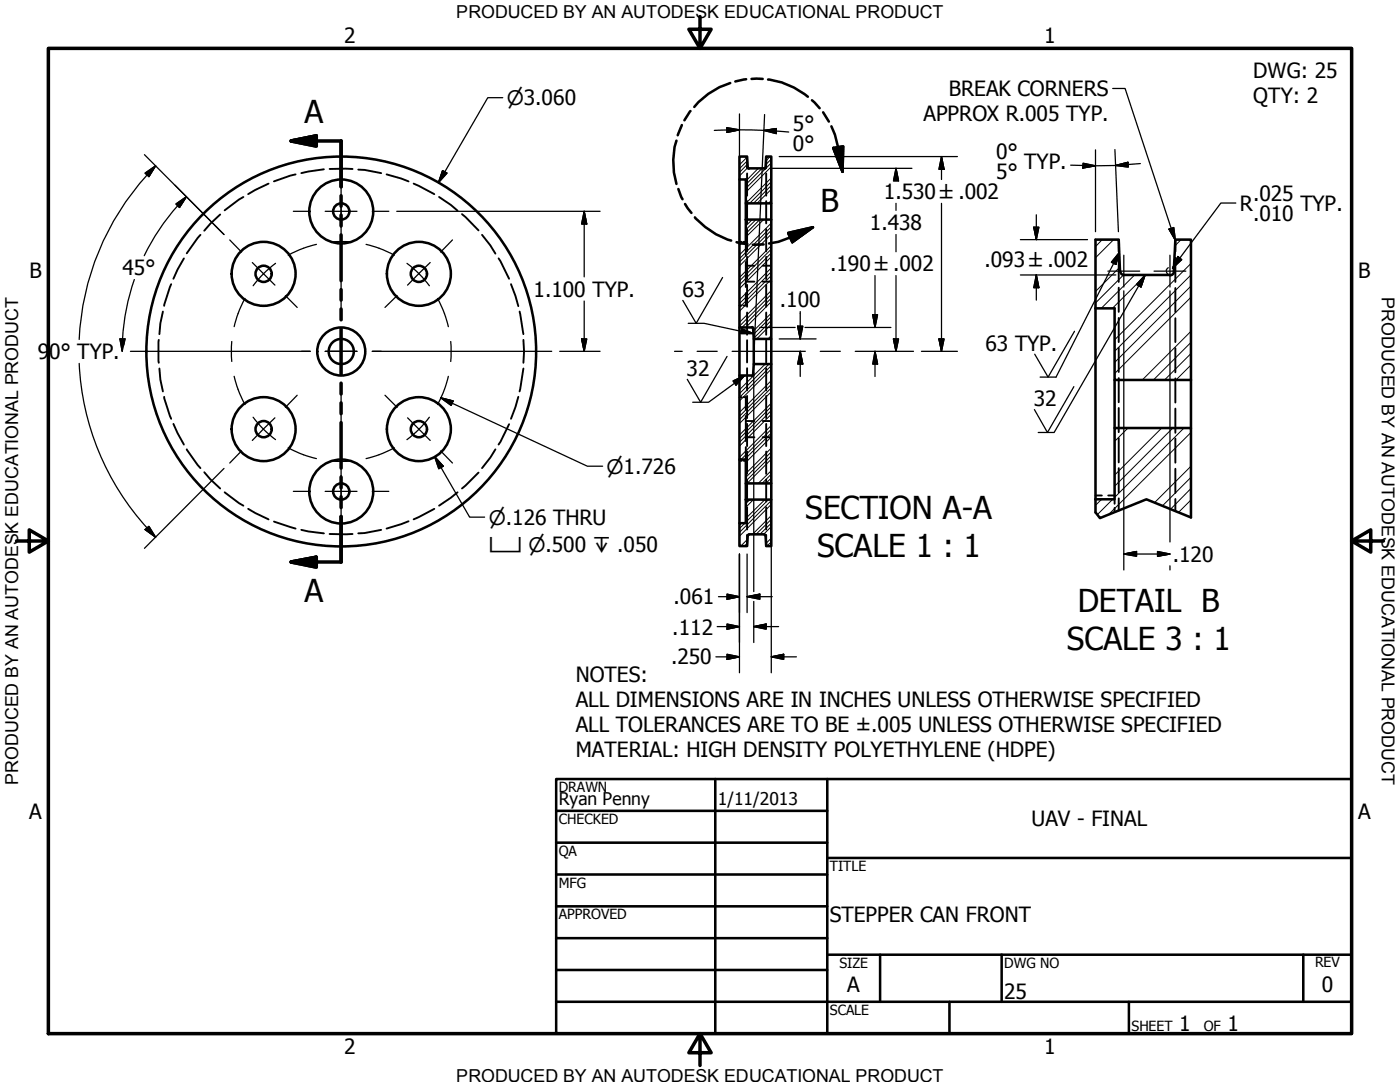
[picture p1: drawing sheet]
<svg xmlns="http://www.w3.org/2000/svg" width="279mm" height="216mm" viewBox="0 0 279 216" stroke-linecap="round" stroke-linejoin="round" font-family="sans-serif">
<!-- layer: Visible (ANSI) -->
<g fill="none" stroke="#000" stroke-width=".51">
<path d="M147.6 35.8v12.7M149.2 33.4l.2 .3M149.2 33.4l-.1-2.2h-1.5v4.6h1.2v4.8h5.1v-9.4h-1l-.1 2.2M149.5 33.6h3M152.8 33.4l-.2 .3M148.8 43.8v4.7h-1.2v16.8h2.5M148.8 43.8h5.1v23.8h-3.5l-.1-2.1M148.8 40.6v3.2M153.9 40.6v3.2M223.5 54.2l-.2-6.4h-4.7v54.4M223.6 54.2a.73 .73 0 0 0 .7 .7M224.3 54.9h9.2"/>
<path d="M234.3 54.2l.3-6.4h3.1v28M234.3 54.2a.79 .79 0 0 1-.8 .7M29.2 70.1a38.9 38.9 0 0 1 57.6-34 38.9 38.9 0 0 1 2.2 66.8 38.9 38.9 0 0 1-59.7-30.1l-.1-2.7M147.6 65.3v9.6M150.1 65.3l.3 .3M150.3 74.7l.1-2.1h3.5v23.9h-5.1v-4.8h-1.2v-16.8h2.5M150.4 74.7l-.3 .3M150.4 67.6v5M153.9 67.6v5M218.6 61.5h3.8v14.3h15.3M222.4 75.8v9.6M237.7 75.8v9.6"/>
<path d="M147.6 91.7v12.7M148.8 99.7v4.7h-1.2v4.6h1.5l.1-2.1 .2-.2M148.8 99.7h5.1v9.3h-1l-.1-2.1-.2-.2M148.8 96.5v3.2M153.9 96.5v3.2M218.6 99.6h3.8v-14.2h15.3v17.9M149.5 106.6h3"/>
<circle cx="52.6" cy="54.6" r="1.62"/>
<circle cx="52.6" cy="54.6" r="6.4"/>
<circle cx="68.1" cy="42.2" r="1.62"/>
<circle cx="68.1" cy="42.2" r="6.4"/>
<circle cx="83.6" cy="54.6" r="1.62"/>
<circle cx="83.6" cy="54.6" r="6.4"/>
<circle cx="68.1" cy="70.1" r="2.51"/>
<circle cx="68.1" cy="70.1" r="4.8"/>
<circle cx="52.6" cy="85.6" r="1.62"/>
<circle cx="52.6" cy="85.6" r="6.4"/>
<circle cx="68.1" cy="98.1" r="1.62"/>
<circle cx="68.1" cy="98.1" r="6.4"/>
<circle cx="83.6" cy="85.6" r="1.62"/>
<circle cx="83.6" cy="85.6" r="6.4"/>
</g>
<!-- layer: Hidden (ANSI) -->
<g fill="none" stroke="#000" stroke-width=".38">
<path d="M48.6 39.3l-.9 .5-2.9 2.2M53.6 36.6l-4.1 2.1M59 34.8l-4.3 1.4M64.6 33.8l-4.5 .7M65.8 33.7h4.6M71.5 33.8l1.3 .1 3.3 .6M77.2 34.8l2.9 .8 1.4 .6M82.5 36.6l4.2 2.1M87.6 39.3l2.4 1.6 1.3 1.1M149.1 31.2v2.3M149.1 34.6v4.5M152.9 31.2v2.3"/>
<path d="M152.9 34.6v4.5M34.2 56.7l-1.4 4.3M36.7 51.6l-1.3 2.2-.8 1.8M40 46.9l-2.7 3.6M43.9 42.8l-1.9 1.8-1.2 1.4M92.2 42.7l3.3 3.3M96.2 46.9l1.7 2.1 1 1.6M99.5 51.6l2.1 4M102 56.7l.9 2.4 .5 2M147.6 48.3h.4M148.4 48.3h.4M148.8 48.5v2.6"/>
<path d="M148.8 52.3v5M148.8 58.5v2.5h-.4M148.8 56.2h1.8M148.8 53h1.8M149.1 40.1v4.5M149.1 45.7v4.5M149.1 51.2v4.5M149.1 56.8v4.4M152.2 56.2h1.7M152.2 53h1.7M152.9 40.1v4.5M152.9 45.7v4.5"/>
<path d="M152.9 51.2v4.5M152.9 56.8v4.4M223.3 47.8v2.4M223.3 51.4v4.9M223.3 57.4v4.8M234.6 47.8v2.4M234.6 51.4v4.9M234.6 57.5v4.8M31.7 67.8v4.6M31.8 73.5l.2 2.3 .5 2.3M32.5 62.2l-.5 2.3-.2 2.2M32.8 79.2l1.4 4.4"/>
<path d="M103.4 79.2l-.5 2-.9 2.4M103.7 62.2l.8 4.5M104.5 73.5l-.8 4.6M104.5 67.8l.1 2.3-.1 2.3M147.6 79.2h.4M147.6 61h.4M148.4 79.2h.4v2.6M149.1 62.4v4.4M149.1 67.9v4.4M149.1 73.5v4.4M149.1 79v4.4M152.9 62.4v4.4"/>
<path d="M152.9 67.9v4.4M152.9 73.5v4.4M152.9 79v4.4M223.3 63.4v4.9M223.3 69.4v4.8M223.3 75.4v4.9M234.6 63.5v4.8M234.6 69.5v4.8M234.6 75.5v4.8M34.6 84.6l2.1 4.1M37.3 89.7l2.7 3.7M40.8 94.2l1.2 1.4 1.9 1.9"/>
<path d="M44.8 98.2l2.9 2.2 .9 .5M91.3 98.2l-3.7 2.7M95.5 94.3l-3.3 3.2M98.9 89.7l-1 1.6-1.7 2.1M101.6 84.6l-2.1 4.1M147.6 91.9h.4M148.4 91.9h.4M148.8 83v5M148.8 89.2v2.5M148.8 87.2h1.8M148.8 84h1.8M149.1 84.6v4.4"/>
<path d="M149.1 90.1v4.5M149.1 95.7v4.4M152.2 87.2h1.7M152.2 84h1.7M152.9 84.6v4.4M152.9 90.1v4.5M152.9 95.7v4.4M218.6 98.9h1.3M221.2 98.9h1.2M222.4 99.6v.9M223.3 81.4v4.8M223.3 87.4v4.9"/>
<path d="M223.3 93.4v4.8M223.3 99.4v2.5M234.6 81.5v4.9M234.6 87.5v4.8M234.6 93.5v4.9M234.6 99.6v2.4M49.5 101.5l4.1 2.1M54.7 104.1l4.3 1.4M60.1 105.7l1.4 .3 3.1 .4M65.8 106.6h4.6M76.1 105.7l-3.3 .7h-1.3M81.5 104l-4.3 1.5"/>
<path d="M86.7 101.5l-4.2 2.1M149.1 101.2v4.5M149.1 106.7v2.3M152.9 101.2v4.5M152.9 106.7v2.3M222.4 101.3v.9"/>
</g>
<!-- layer: Break Line (ANSI) -->
<path d="M218.6 102.2l.9 1.2 9.3-3.8 8.9 3.7" fill="none" stroke="#000" stroke-width=".51"/>
<!-- layer: Section Line (ANSI) -->
<g fill="none" stroke="#000" stroke-width=".7">
<path d="M58.1 28.1l5-1v2zM58.1 28.1h10v9.2M68.1 39.1v2M68.1 42.9v2.2M68.1 46.9v9.1M68.1 57.8v2.1M68.1 61.7v2.1M68.1 65.6v9.1M68.1 76.5v2.1M68.1 80.4v2.1M68.1 84.3v9.1M68.1 95.2v2.1"/>
<path d="M68.1 99.1v2.2M58.1 112.1l5-.9v2zM68.1 103.1v9h-10"/>
</g>
<path d="M58.1 28.1l5-1zM58.1 28.1l5-1v2zM58.1 112.1l5-.9zM58.1 112.1l5-.9v2z" fill="#000" stroke="#000" stroke-width=".7"/>
<!-- layer: Detail Boundary (ANSI) -->
<g fill="none" stroke="#000" stroke-width=".51">
<path d="M145.7 16.6a14.9 14.9 0 0 0-7.1 4.7M148.9 15.8l-2.2 .5M150 15.7h2.2M153.3 15.9a14.8 14.8 0 0 1 7.9 3.4M135 28.1a14.8 14.8 0 0 0 0 8.6M135.4 37.7l.8 2.1M136.1 25l-.8 2M137.8 22.2l-1.2 1.8M162.1 20l1.5 1.6M164.3 22.4l1.1 1.9M165.9 25.2l.7 1.7 .7 2.5 .8 4.9M166.3 29.5l2-.3-.2 5.1z"/>
<path d="M136.7 40.7l1.3 1.8M138.7 43.4a16.1 16.1 0 0 0 7.2 4.6M147 48.3l2.2 .4M152.4 48.8h-2.2M157.3 46.5l4.9-1.2-4.1 3zM162.2 45.3l-4.5 2.1-2.4 .9-1.8 .3"/>
</g>
<path d="M166.3 29.5l1.8 4.8zM166.3 29.5l2-.3-.2 5.1zM158.1 48.3l4.1-3zM157.3 46.5l4.9-1.2-4.1 3z" fill="#000" stroke="#000" stroke-width=".51"/>
<!-- layer: Border (ANSI) -->
<path d="M9.7 9.7h260v196.5h-260zM139.7 3.3v6.4l-2.2-3.9h4.4l-2.2 3.9M3.3 107.9h6.4l-3.9-2.2v4.5l3.9-2.3M269.7 107.9l3.9 2.3v-4.5l-3.9 2.2h6.4M139.7 206.2l2.2 3.9h-4.4l2.2-3.9v6.4" fill="none" stroke="#000" stroke-width=".7"/>
<!-- layer: Title (ANSI) -->
<g fill="none" stroke="#000" stroke-width=".51">
<path d="M111 155.4h158.7v50.8h-158.7zM142.7 155.4v50.8M165.1 155.4v50.8M111 161.8h54.1M111 168.1h54.1M111 174.5h54.1M165.1 171.2h104.6M111 180.8h54.1M111 187.2h54.1M111 193.5h54.1M111 199.9h158.7M165.1 190.5h104.6"/>
<path d="M175.6 190.5v9.4M189.5 199.9v6.3M199.9 190.5v9.4M225.3 199.9v6.3M260.1 190.5v9.4"/>
</g>
<!-- layer: Hatch (ANSI) -->
<g fill="none" stroke="#000" stroke-width=".2">
<path d="M149.1 31.4l-1.5 1.5M149.2 32.1l-1.6 1.6M149.2 32.8l-1.6 1.6M149.2 33.5l-1.6 1.6M151.3 33.6l-2.5 2.5M152.1 33.6l-3.3 3.2M153.7 31.2l-.9 .9M153.9 35.5l-5.1 5.1M153.9 36.3l-4.3 4.3M153.9 31.8l-1.1 1.1M153.9 37l-3.5 3.6M153.9 32.5l-5.1 5.1"/>
<path d="M153.9 37.8l-2.8 2.8M153.9 33.3l-5.1 5.1M147.6 48.5v.1M150.1 43.8l-1.3 1.3M150.9 43.8l-2.1 2M151.6 43.8l-2.8 2.8M152.4 43.8l-3.6 3.5M153.9 58l-6.3 6.3M153.9 53.5l-6.3 6.3M153.9 49l-6.3 6.4M153.9 44.5l-6.3 6.4M153.9 40l-.5 .6"/>
<path d="M153.9 58.7l-6.3 6.4M153.9 54.2l-6.3 6.4M153.9 49.7l-6.3 6.4M153.9 45.3l-6.3 6.3M153.9 59.5l-5.8 5.8M153.9 55l-6.3 6.3M153.9 50.5l-6.3 6.3M153.9 46l-6.3 6.3M153.9 55.8l-6.3 6.3M153.9 51.2l-6.3 6.4M153.9 46.7l-6.3 6.4M220 47.8l-1.4 1.4"/>
<path d="M222.2 47.8l-3.6 3.6M223.5 53.3l-4.9 4.9M224.2 54.9l-5.6 5.6M226.4 54.9l-6.6 6.6M228.7 54.9l-6.7 6.6M235.7 47.8l-1.2 1.2M237.7 52.6l-15.3 15.2M237.7 54.9l-15.3 15.2M237.7 57.1l-15.3 15.2M237.7 59.3l-15.3 15.2M148.1 74.9l-.5 .7M150.4 72.6v.1"/>
<path d="M152.7 72.6l-5.1 5.2M153.5 72.6l-5.9 5.9M153.9 75.9l-6.3 6.4M153.9 76.7l-6.3 6.4M153.9 77.4l-6.3 6.4M153.9 73l-6.3 6.3M153.9 78.2l-6.3 6.3M153.9 73.7l-6.3 6.3M153.9 66.9l-.6 .7M153.9 62.5l-3.5 3.5M153.9 63.2l-3.5 3.5M153.9 63.9l-3.5 3.6"/>
<path d="M153.9 64.7l-2.9 2.9M153.9 60.2l-5.1 5.1M237.7 70.5l-5.3 5.3M237.7 72.8l-3 3M237.7 66.1l-9.7 9.7M237.7 68.3l-7.5 7.5M148.8 99.7h.1M149.7 99.7l-.9 .8M150.4 99.7l-1.6 1.5M152.7 99.7l-3.9 3.7M153.4 99.7l-4.6 4.5M153.9 99.9l-6.3 6.3"/>
<path d="M153.9 96.1l-.3 .4M153.9 93.9l-2.6 2.6M153.9 89.4l-5.1 5.1M153.9 84.9l-6.3 6.3M153.9 80.5l-6.3 6.3M153.9 94.6l-1.8 1.9M153.9 90.2l-5.1 5M153.9 85.7l-6 6M153.9 81.2l-6.3 6.3M153.9 95.4l-1.1 1.1M153.9 90.9l-5.1 5.1M153.9 86.4l-5.3 5.3"/>
<path d="M153.9 81.9l-6.3 6.4M153.9 91.6l-4.8 4.9M153.9 87.2l-5.1 5.1M153.9 82.7l-6.3 6.3M219.8 99.6l-1.2 1.2M222.1 99.6l-3.1 3.1M222.8 85.4l-.4 .4M225.1 85.4l-2.7 2.7M231.8 85.4l-9.4 9.4M234.1 85.4l-11.7 11.6M236.3 85.4l-13.9 13.9M237.7 93l-7.3 7.3"/>
<path d="M237.7 95.2l-5.7 5.7M237.7 97.5l-4.1 4.1M237.7 99.8l-2.5 2.4M237.7 86.3l-16.4 16.3M147.9 104.4l-.3 .3M148.7 104.4l-1.1 1.1M149.2 107.6l-1.4 1.4M149.2 108.4l-.7 .6M153.9 107.4l-1.1 1.1M153.9 102.9l-3.7 3.7M153.9 108.1l-.9 .9M153.9 103.6l-3 3"/>
<path d="M153.9 108.8l-.1 .2M153.9 104.4l-2.3 2.2M153.9 105.1l-1.5 1.5M153.9 100.6l-6.3 6.4"/>
</g>
<!-- layer: Center Mark (ANSI) -->
<g fill="none" stroke="#000" stroke-width=".25">
<path d="M68.1 28.1v35.8M45.8 47.9l2.4 2.4M50.4 52.4l4.5 4.5M57 59l2.3 2.3M58.5 42.2h3.4M64.9 42.2h6.3M74.3 42.2h3.3M79.2 59l-2.4 2.3M85.9 52.4l-4.6 4.5M90.3 47.9l-2.4 2.4M221.1 54.1h6.4M224.3 50.9v6.4"/>
<path d="M230.3 54.1h6.4M233.5 50.9v6.4M26 70.1h35.9M59.3 78.9l-2.3 2.4M64.9 70.1h6.3M68.1 66.9v6.4M68.1 76.3v35.8M74.3 70.1h35.8M76.8 78.9l2.4 2.4M48.2 90l-2.4 2.4M54.9 83.4l-4.5 4.5M58.5 98h3.4"/>
<path d="M64.9 98h6.3M74.3 98h3.3M81.3 83.4l4.6 4.5M87.9 90l2.4 2.4"/>
</g>
<!-- layer: Centerline (ANSI) -->
<g fill="none" stroke="#000" stroke-width=".25">
<path d="M48.9 59.5l-1.2 2.6-1 3.1M55 52.5l-2.4 2.1-2.1 2.4M63.2 48.8l-3.2 .9-2.5 1.2M66.1 48.3h4M73.1 48.8l3.1 .9 2.5 1.2M81.2 52.5l2.4 2.1 2.1 2.4M87.3 59.5l1.2 2.6 1 3.1M46.3 68.1v4M46.7 75.1l1 3.1 1.2 2.5M89.5 75.1l-1 3.1-1.2 2.5M90 68.1v4M134.6 70.1h1.5"/>
<path d="M139.1 70.1h4M146.1 70.1h14.6M163.7 70.1h4M170.7 70.1h11.6M50.5 83.2l2.1 2.4 2.4 2.1M57.5 89.3l2.5 1.2 3.1 1M66.1 92h4M78.7 89.4l-2.5 1.1-3.1 1M85.7 83.3l-2.1 2.4-2.4 2"/>
</g>
<!-- layer: Dimension (ANSI) -->
<g fill="none" stroke="#000" stroke-width=".25">
<path d="M100.3 19.5h-3l-9.8 16.9M28.8 30.9l15.9 15.9M29 34.5l2.1-1.4-1.4 2.1zM31.1 33.1a52.7 52.7 0 0 0-15.3 34.6M37.2 39.2l-1.7 1.8M88.3 34l.9 .5-1.7 1.9zM145 25.5l2.6 .4-2.5 .5zM145.1 25.9l-2.5 .1M145.1 25.9h2.5M147.6 25.9l4.8 .1M147.6 22.7v41.1M152.5 26l2.4-.3v1z"/>
<path d="M152.5 26l4.9 .3M152.6 22.9l-2.1 47.1M154.1 33.6h27.9M155.5 31.2h35.6M178.8 35.8v-2.2l.5 2.2M178.8 33.6l-.4 2.2M187.9 31.2l.5 2.6h-1zM187.9 31.2v4.6M216.2 32.6l2.4 .5-2.5 .4zM218.6 29.9v16.3M222.5 29.8l.7 16.4M222.6 33l2.5-.6 .1 .9z"/>
<path d="M227.6 32.6l-5 .4h-8.9M26.8 55.8a43.7 43.7 0 0 0-2.3 11.8M35.1 40.7l2.1-1.5-1.4 2.2zM35.5 41a43.7 43.7 0 0 0-6.7 10M79.2 42.2h40.6M116.6 42.2l.5 2.5h-1zM116.6 42.2v13M174.6 55v10.3M178.8 40.6v1.4M178.8 46.8v3.4M178.8 55v15.1M187.9 40.6v29.5"/>
<path d="M203.6 47.8h13.4M203.6 54.9h19.1M206.3 45.3h1l-.5 2.5zM206.8 54.9l.5 2.5h-1zM206.8 42.9v4.9M206.8 54.9v5M224.3 58v55.7M232.8 54.2a.73 .73 0 0 0 .6 .7M233.2 53.4l-.5 .6M233.5 58v50.1M233.8 54.9h-.2M235.1 51.2l.7 .6-1.8 1.7z"/>
<path d="M246.6 40.5h-3l-9.6 13M15.8 72.5a52.7 52.7 0 0 0 15.3 34.7M24 67.8l-.1-.2h1.1l-.3 1.2M24.4 67.6v.2M87.9 79.4l2.5 .6-.4 .9zM87.9 79.4l29.3 13.6h3.1M111.7 70.1h8.1M116.1 67.6h1l-.5 2.5zM116.6 60.1v10M150.4 74.2v43.8M150.5 70.2v.9M151.6 65.3h7.1"/>
<path d="M153.9 74.2v60M155.5 67.6h7.4M159.2 65.1h1l-.5 2.5zM159.7 70.1l.5 2.5h-1zM159.7 62.2v5.4M159.7 70.1v5M160.7 65.3h17.1M174.2 62.8h.9l-.5 2.5zM174.6 70.1l.5 2.5h-.9zM174.6 70.1v5M178.3 67.6h1l-.5 2.5zM183.9 70.1h7.2"/>
<path d="M187.4 67.6h1l-.5 2.5zM44.7 93.5l-15.9 15.9M29 105.7l.7-.7 1.4 2.2zM143.4 119.1h4.2M145.1 118.6l2.5 .5-2.5 .5zM147.6 110.6v23.6M149.1 119.1l2.5-.5v1zM149.1 119.1h5M149.1 110.6v11.6M224.3 110.6l2.5-.6v1zM224.3 110.6h9.2M231 110l2.5 .6-2.5 .4z"/>
<path d="M233.5 112.9v.8M142.9 131.1h4.7M143.1 125h4.5M145.1 124.5l2.5 .5-2.5 .5zM145.1 130.6l2.5 .5-2.5 .5zM150.4 125l2.5-.5v1zM150.4 125h5M150.4 120v8.2M153.9 131.1l2.5-.5v1zM153.9 131.1h5"/>
</g>
<g fill="#000" stroke="#000" stroke-width=".25">
<path d="M31.1 33.1l-1.4 2.1zM29 34.5l2.1-1.4-1.4 2.1zM88.3 34l-.8 2.4zM88.3 34l.9 .5-1.7 1.9zM145.1 26.4l2.5-.5zM145 25.5l2.6 .4-2.5 .5zM152.5 26l2.4-.3zM152.5 26l2.4-.3v1zM178.8 33.6l.5 2.5zM178.8 33.6l.5 2.5h-1zM187.9 31.2l.5 2.6zM187.9 31.2l.5 2.6h-1z"/>
<path d="M216.1 33.5l2.5-.4zM216.2 32.6l2.4 .5-2.5 .4zM222.6 33l2.5-.6zM222.6 33l2.5-.6 .1 .9zM37.2 39.2l-1.4 2.2zM35.1 40.7l2.1-1.5-1.4 2.2zM116.6 42.2l.5 2.5zM116.6 42.2l.5 2.5h-1zM206.3 45.3l.5 2.5zM206.3 45.3h1l-.5 2.5zM206.8 54.9l.5 2.5zM206.8 54.9l.5 2.5h-1z"/>
<path d="M235.1 51.2l-1.1 2.3zM235.1 51.2l.7 .6-1.8 1.7zM23.9 67.6l.5 2.5zM23.9 67.6h1.1l-.6 2.5zM116.1 67.6l.5 2.5zM116.1 67.6h1l-.5 2.5zM159.2 65.1l.5 2.5zM159.2 65.1h1l-.5 2.5zM159.7 70.1l.5 2.5zM159.7 70.1l.5 2.5h-1zM174.2 62.8l.4 2.5zM174.2 62.8h.9l-.5 2.5z"/>
<path d="M174.6 70.1l.5 2.5zM174.6 70.1l.5 2.5h-.9zM178.3 67.6l.5 2.5zM178.3 67.6h1l-.5 2.5zM187.4 67.6l.5 2.5zM187.4 67.6h1l-.5 2.5zM87.9 79.4l2.5 .6zM87.9 79.4l2.5 .6-.4 .9zM29 105.7l2.1 1.5zM29 105.7l.7-.7 1.4 2.2zM145.1 119.6l2.5-.5zM145.1 118.6l2.5 .5-2.5 .5z"/>
<path d="M149.1 119.1l2.5-.5zM149.1 119.1l2.5-.5v1zM224.3 110.6l2.5-.6zM224.3 110.6l2.5-.6v1zM231 111l2.5-.4zM231 110l2.5 .6-2.5 .4zM145.1 125.5l2.5-.5zM145.1 124.5l2.5 .5-2.5 .5zM145.1 131.6l2.5-.5zM145.1 130.6l2.5 .5-2.5 .5zM150.4 125l2.5-.5zM150.4 125l2.5-.5v1z"/>
<path d="M153.9 131.1l2.5-.5zM153.9 131.1l2.5-.5v1z"/>
</g>
<!-- layer: Symbol (ANSI) -->
<g fill="none" stroke="#000" stroke-width=".25">
<path d="M222.1 17.7h2.4l10.1 30.2M144.2 55.4l-5.3 9.1-2.6-4.6M221.4 54.2l-10.6 21h-3.2M223.4 50.4l-.7 2.4-.9-.5zM223.4 50.4l-1.9 3.6M228.5 54.9l-.8 2.4-.9-.5zM228.5 54.9l-18.1 31.4h-3.2M233.3 45.7l1-.3 .3 2.5zM137.4 64.5h3.1l9.9 2M145.1 71.1l-5.3 9.2-2.6-4.6M146.3 76l2.3-1.1-1.7 1.9zM148 65.6l2.4 .9h-2.6z"/>
<path d="M148.6 74.9l-7.2 5.4h-3.2M214.3 77.2l-5.3 9.1-2.6-4.6M214.4 66.1l-5.2 9.1-2.7-4.5M86.7 91.1l1.8 1.9-.9 .5zM86.7 91.1l7 12.1h3"/>
</g>
<path d="M223.4 50.4l-.7 2.4zM223.4 50.4l-.7 2.4-.9-.5zM228.5 54.9l-.8 2.4zM228.5 54.9l-.8 2.4-.9-.5zM233.3 45.7l1.3 2.2zM233.3 45.7l1-.3 .3 2.5zM148.6 74.9l-1.7 1.9zM146.3 76l2.3-1.1-1.7 1.9zM147.8 66.5h2.6zM148 65.6l2.4 .9h-2.6zM86.7 91.1l1.8 1.9zM86.7 91.1l1.8 1.9-.9 .5z" fill="#000" stroke="#000" stroke-width=".25"/>
<g font-size="6.3">
<text x="60.8" y="24.6">A</text>
<text x="163.8" y="42.3">B</text>
<text x="160.7" y="103.6">SECTION A-A</text>
<text x="163.1" y="111.1">SCALE 1 : 1</text>
<text x="60.8" y="120.2">A</text>
<text x="215.1" y="122.2">DETAIL B</text>
<text x="212.9" y="129.7">SCALE 3 : 1</text>
</g>
<g font-size="4.2">
<text x="68.7" y="8.6">2</text>
<text x="208.4" y="8.6">1</text>
<text x="250.1" y="15.6">DWG: 25</text>
<text x="189.4" y="19.2">BREAK CORNERS</text>
<text x="250.1" y="20.6">QTY: 2</text>
<text x="158.2" y="26.2">5°</text>
<text x="184.3" y="24.2">APPROX R.005 TYP.</text>
<text x="158.2" y="30.1">0°</text>
<text x="198.8" y="31.8">0°</text>
<text x="198.8" y="35.7">5°</text>
<text x="204.4" y="33.7">TYP.</text>
<text x="176.4" y="39.8">1.530 ±.002</text>
<text x="250.1" y="40.1">.025</text>
<text x="173.6" y="45.9">1.438</text>
<text x="247.5" y="42">R</text>
<text x="250.1" y="44">.010</text>
<text x="259.5" y="42">TYP.</text>
<text x="196.5" y="53.2">.093 ±.002</text>
<text x="5.9" y="55.5">B</text>
<text x="24.4" y="54.9">45°</text>
<text x="106.5" y="59.2">1.100 TYP.</text>
<text x="136.2" y="59.3">63</text>
<text x="165.7" y="54.1">.190 ±.002</text>
<text x="271.1" y="55.5">B</text>
<text x="155.6" y="61.3">.100</text>
<text x="7.6" y="71.6">9</text>
<text x="9.8" y="71.6">0° TYP.</text>
<text x="196.7" y="70">63 TYP.</text>
<text x="137" y="75.1">32</text>
<text x="206.3" y="81.1">32</text>
<text x="234.1" y="112.1">.120</text>
<text x="134.4" y="120.6">.061</text>
<text x="134.2" y="126.6">.112</text>
<text x="114.9" y="136">NOTES:</text>
<text x="133.9" y="132.6">.250</text>
<text x="114.9" y="141">ALL DIMENSIONS ARE IN INCHES UNLESS OTHERWISE SPECIFIED</text>
<text x="114.9" y="146">ALL TOLERANCES ARE TO BE ±.005 UNLESS OTHERWISE SPECIFIED</text>
<text x="114.9" y="151.1">MATERIAL: HIGH DENSITY POLYETHYLENE (HDPE)</text>
<text x="5.8" y="163.4">A</text>
<text x="205.9" y="164.8">UAV - FINAL</text>
<text x="271" y="163.4">A</text>
<text x="165.6" y="183.9">STEPPER CAN FRONT</text>
<text x="169.1" y="198">A</text>
<text x="263.8" y="198">0</text>
<text x="200.4" y="199.3">25</text>
<text x="235.3" y="205.7">1</text>
<text x="245" y="205.7">1</text>
<text x="68.7" y="210.3">2</text>
<text x="208.4" y="210.3">1</text>
</g>
<g font-size="4">
<text x="101.2" y="21">⌀3.060</text>
<text x="121" y="94.5">⌀1.726</text>
<text x="97.5" y="104.7">⌀.126 THRU</text>
<text x="97.5" y="110">⌴ ⌀.500 ↧ .050</text>
</g>
<g font-size="3.6">
<text x="91.1" y="3.6">PRODUCED BY AN AUTODESK EDUCATIONAL PRODUCT</text>
<text x="275.8" y="59.3" transform="rotate(90 275.8 59.3)">PRODUCED BY AN AUTODESK EDUCATIONAL PRODUCT</text>
<text x="3.6" y="156.6" transform="rotate(-90 3.6 156.6)">PRODUCED BY AN AUTODESK EDUCATIONAL PRODUCT</text>
<text x="91.1" y="215.9">PRODUCED BY AN AUTODESK EDUCATIONAL PRODUCT</text>
</g>
<g font-size="3.5">
<text x="111.5" y="160.6">Ryan Penny</text>
<text x="143.3" y="160.7">1/11/2013</text>
</g>
<g font-size="2.8">
<text x="111.5" y="158">DRAWN</text>
<text x="111.5" y="164.4">CHECKED</text>
<text x="111.5" y="170.8">QA</text>
<text x="165.6" y="173.7">TITLE</text>
<text x="111.5" y="177.1">MFG</text>
<text x="111.5" y="183.5">APPROVED</text>
<text x="167.5" y="193.1">SIZE</text>
<text x="200.4" y="193.1">DWG NO</text>
<text x="262.4" y="193">REV</text>
<text x="165.6" y="202.5">SCALE</text>
<text x="225.8" y="205.7">SHEET</text>
<text x="240.2" y="205.7">OF</text>
</g>
</svg>
